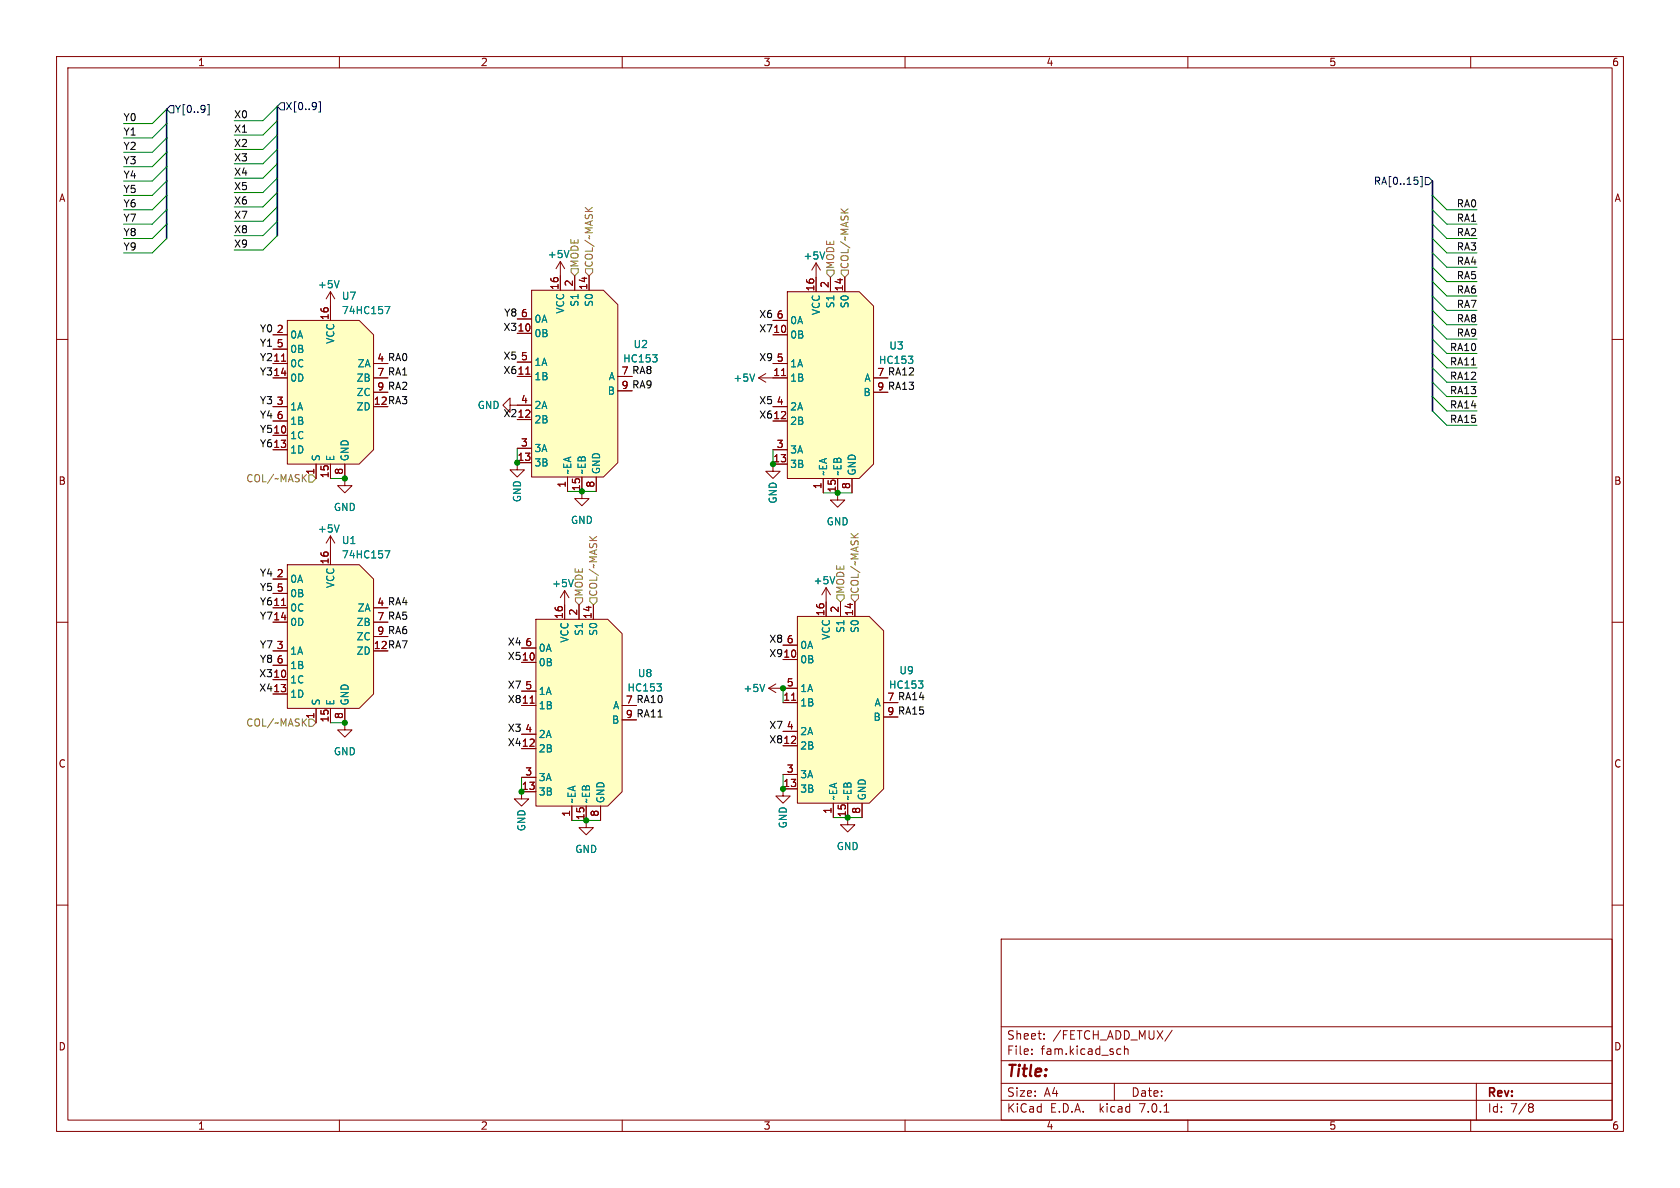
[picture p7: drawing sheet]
<svg xmlns="http://www.w3.org/2000/svg" width="297mm" height="210mm" viewBox="0 0 297 210" stroke-linecap="round" stroke-linejoin="round" font-family="sans-serif">
<g fill="none" stroke="#840000" stroke-width=".18">
<path d="M10 10h277v190h-277zM12 12h273v186h-273zM60 10v2M110 10v2M160 10v2M210 10v2M260 10v2M10 60h2M58.4 51.6v2.5M58.4 51.6l-.7 1.2M58.4 51.6l.8 1.2M285 60h2"/>
<path d="M90.2 71.6v-1.2l-1.3 1.2 1.3 1.3v-1.3h1.2M58.4 94.7l-.7 1.3M58.4 94.7v2.6M58.4 94.7l.8 1.3M102.9 86.9v1.2h1.2l-1.2 1.3-1.3-1.3h1.3M10 110h2M285 110h2M138.4 139.4v1.3h1.3l-1.3 1.3-1.2-1.3h1.2M10 160h2M285 160h2M177 166h108v32h-108zM60 198v2"/>
<path d="M110 198v2M160 198v2M177 194.5h108M177 191.5h108M177 187.5h108M177 181.5h108M182.4 186.3v.1M182.4 185.5v.1M184.6 183.6v.1M184.6 182.8v.1M197 191.5v3M197.7 185.4l.4 .1"/>
<path d="M198.1 186.3l-.4 .1M198.8 185.5l.2-.1 .4 .1v.9M198.8 184.9v1.5M205.8 196.6h.8M207.2 182.1l-1.3 2M210 198v2M260 198v2M261 191.5v6.5M270.5 195.1l.4 .1 .2 .2-.3 .3M270.5 195.7h.3M270.8 195.7l.2 .2 .1 .4-.2 .2-.4 .1"/>
</g>
<path d="M60 49.6l-.5 1.3M60 92.8l-.5 1.3" fill="none" stroke="#008484" stroke-width=".18"/>
<path d="M50.8 56.6h12.7l2.5 2.6v20.3l-2.5 2.5h-12.7z" fill="#ffffc2"/>
<g fill="none" stroke="#840000" stroke-width=".18">
<path d="M48.3 59.2h2.5M50.8 56.6h12.7l2.5 2.6v20.3l-2.5 2.5h-12.7zM58.4 54.1v2.5M48.3 77h2.5M48.3 64.3h2.5M48.3 79.5h2.5M48.3 66.8h2.5M48.3 71.9h2.5M48.3 61.7h2.5M48.3 74.4h2.5M49.8 63.9h.7M66 64.3h2.6"/>
<path d="M66 66.8h2.6M66 69.3h2.6M55.9 82v2.6M58.4 82v2.6M61 82v2.6"/>
</g>
<path d="M68.1 54.2h.8l-.5 1.3" fill="none" stroke="#008484" stroke-width=".18"/>
<path d="M94 51.3h12.7l2.5 2.5v28l-2.5 2.5h-12.7z" fill="#ffffc2"/>
<g fill="none" stroke="#840000" stroke-width=".18">
<path d="M91.4 58.9h2.6M91.4 56.4h2.6M94 51.3h12.7l2.5 2.5v28l-2.5 2.5h-12.7zM99.1 48.8v2.5M101.6 48.8v2.5M104.1 48.8v2.5M144.3 46.5l-.8 1.3M144.3 46.5v2.5M144.3 46.5l.7 1.3M91.4 66.5h2.6M91.4 74.2h2.6M91.4 79.2h2.6"/>
<path d="M91.4 71.6h2.6M91.4 64h2.6M93 66.1h.7M109.2 66.5h2.6M109.2 69.1h2.6M91.4 81.8h2.6M100.3 84.3v2.6M102.9 84.3v2.6M105.4 84.3v2.6M92.2 140v1.2h1.3l-1.3 1.3-1.3-1.3h1.3M103.6 145v1.3h1.3l-1.3 1.3-1.2-1.3h1.2"/>
</g>
<path d="M145.8 44.5l-.4 1.3" fill="none" stroke="#008484" stroke-width=".18"/>
<path d="M50.8 99.8h12.7l2.5 2.6v20.3l-2.5 2.5h-12.7z" fill="#ffffc2"/>
<g fill="none" stroke="#840000" stroke-width=".18">
<path d="M50.8 99.8h12.7l2.5 2.6v20.3l-2.5 2.5h-12.7zM58.4 97.3v2.5M136.7 82v1.3h1.2l-1.2 1.3-1.3-1.3h1.3M48.3 107.4h2.5M48.3 110h2.5M48.3 102.4h2.5M48.3 115.1h2.5M48.3 104.9h2.5M48.3 117.6h2.5M49.8 107h.7M66 107.4h2.6M66 110h2.6"/>
<path d="M66 112.5h2.6M99.8 104.4l-.7 1.3M99.8 104.4v2.5M99.8 104.4l.8 1.3M48.3 120.1h2.5M48.3 122.7h2.5M55.9 125.2v2.6M58.4 125.2v2.6M61 125.2v2.6M149.9 144.5v1.3h1.2l-1.2 1.3-1.3-1.3h1.3"/>
</g>
<path d="M68.1 97.4h.8l-.5 1.2M101.4 102.4l-.5 1.3" fill="none" stroke="#008484" stroke-width=".18"/>
<path d="M94.7 109.5h12.7l2.6 2.5v28l-2.6 2.5h-12.7z" fill="#ffffc2"/>
<g fill="none" stroke="#840000" stroke-width=".18">
<path d="M99.1 46.2l-.8 1.3M99.1 46.2v2.6M99.1 46.2l.7 1.3M91.4 81.8v1.3h1.3l-1.3 1.2-1.2-1.2h1.2M148.1 87.1v1.3h1.3l-1.3 1.3-1.3-1.3h1.3M92.2 117.1h2.5M92.2 114.6h2.5M94.7 109.5h12.7l2.6 2.5v28l-2.6 2.5h-12.7zM99.8 106.9v2.6M102.4 106.9v2.6M104.9 106.9v2.6M146 103.9l-.7 1.3"/>
<path d="M146 103.9v2.5M146 103.9l.8 1.3M92.2 124.7h2.5M92.2 132.3h2.5M92.2 140h2.5M92.2 137.4h2.5M92.2 129.8h2.5M92.2 122.2h2.5M93.7 124.3h.7M110 124.7h2.5M110 127.3h2.5M101.1 142.5v2.5"/>
<path d="M103.6 142.5v2.5M106.2 142.5v2.5"/>
</g>
<path d="M100.6 44.3l-.4 1.2M147.6 101.9l-.4 1.3" fill="none" stroke="#008484" stroke-width=".18"/>
<path d="M139.2 51.6h12.7l2.5 2.5v27.9l-2.5 2.6h-12.7z" fill="#ffffc2"/>
<g fill="none" stroke="#840000" stroke-width=".18">
<path d="M136.7 59.2h2.5M136.7 56.6h2.5M139.2 51.6h12.7l2.5 2.5v27.9l-2.5 2.6h-12.7zM144.3 49v2.6M146.8 49v2.6M149.4 49v2.6M136.7 66.8h2.5M136.7 74.4h2.5M136.7 79.5h2.5M136.7 71.9h2.5M136.7 64.3h2.5M138.2 66.4h.7"/>
<path d="M154.4 66.8h2.6M154.4 69.3h2.6M61 84.6v1.3h1.2l-1.2 1.2-1.3-1.2h1.3M136.7 82h2.5M145.5 84.6v2.5M148.1 84.6v2.5M150.6 84.6v2.5M61 127.8v1.2h1.2l-1.2 1.3-1.3-1.3h1.3"/>
</g>
<path d="M141 109h12.7l2.5 2.5v27.9l-2.5 2.6h-12.7z" fill="#ffffc2"/>
<g fill="none" stroke="#840000" stroke-width=".18">
<path d="M48.3 59.2h2.5M58.4 54.1v2.5M91.4 58.9h2.6M91.4 56.4h2.6M99.1 48.8v2.5M101.6 48.8v2.5M104.1 48.8v2.5M136.7 59.2h2.5M136.7 56.6h2.5M144.3 49v2.6M146.8 49v2.6M149.4 49v2.6"/>
<path d="M48.3 66.8h2.5M48.3 77h2.5M48.3 64.3h2.5M48.3 79.5h2.5M48.3 71.9h2.5M48.3 61.7h2.5M48.3 74.4h2.5M49.8 63.9h.7M66 66.8h2.6M66 64.3h2.6M66 69.3h2.6M91.4 66.5h2.6"/>
<path d="M91.4 74.2h2.6M91.4 79.2h2.6M91.4 71.6h2.6M91.4 64h2.6M93 66.1h.7M109.2 66.5h2.6M109.2 69.1h2.6M134.1 66.8l1.3 .8M134.1 66.8h5.1M135.4 66l-1.3 .8M136.7 64.3h2.5M136.7 79.5h2.5"/>
<path d="M136.7 71.9h2.5M136.7 74.4h2.5M138.2 66.4h.7M154.4 66.8h2.6M154.4 69.3h2.6M55.9 82v2.6M58.4 82v2.6M58.4 97.3v2.5M61 82v2.6M91.4 81.8h2.6M100.3 84.3v2.6M102.9 84.3v2.6"/>
<path d="M105.4 84.3v2.6M136.7 82h2.5M145.5 84.6v2.5M148.1 84.6v2.5M150.6 84.6v2.5M48.3 107.4h2.5M48.3 110h2.5M48.3 102.4h2.5M48.3 115.1h2.5M48.3 104.9h2.5M48.3 117.6h2.5M49.8 107h.7"/>
<path d="M66 107.4h2.6M66 110h2.6M66 112.5h2.6M92.2 117.1h2.5M92.2 114.6h2.5M99.8 106.9v2.6M102.4 106.9v2.6M104.9 106.9v2.6M138.4 116.6h2.6M138.4 114h2.6M141 109h12.7l2.5 2.5v27.9l-2.5 2.6h-12.7zM146 106.4v2.6"/>
<path d="M148.6 106.4v2.6M151.1 106.4v2.6M48.3 120.1h2.5M48.3 122.7h2.5M55.9 125.2v2.6M58.4 125.2v2.6M61 125.2v2.6M92.2 124.7h2.5M92.2 132.3h2.5M92.2 140h2.5M92.2 137.4h2.5M92.2 129.8h2.5"/>
<path d="M92.2 122.2h2.5M93.7 124.3h.7M110 124.7h2.5M110 127.3h2.5M135.9 121.7h5.1M135.9 121.7l1.3 .7M137.2 120.9l-1.3 .8M138.4 124.2h2.6M138.4 131.8h2.6M138.4 139.4h2.6M138.4 136.9h2.6M138.4 129.3h2.6"/>
<path d="M139.9 123.8h.8M156.2 124.2h2.5M156.2 126.7h2.5M101.1 142.5v2.5M103.6 142.5v2.5M106.2 142.5v2.5M147.3 142v2.5M149.9 142v2.5M152.4 142v2.5"/>
</g>
<path d="M60 49.6l-.5 1.3M68.1 54.2h.8l-.5 1.3M100.6 44.3l-.4 1.2M145.8 44.5l-.4 1.3M133.4 66.1l-.4 1.3M60 92.8l-.5 1.3M68.1 97.4h.8l-.5 1.2M101.4 102.4l-.5 1.3M147.6 101.9l-.4 1.3M135.2 121l-.4 1.3" fill="none" stroke="#008484" stroke-width=".18"/>
<path d="M101 47.5h1.2v.6l-.6 .7-.6-.7zM103.5 47.5h1.3v.6l-.7 .7-.6-.7zM146.2 47.8h1.2v.6l-.6 .6-.6-.6zM148.7 47.8h1.3v.6l-.6 .6-.7-.6zM54.6 83.9h.6l.7 .7-.7 .6h-.6zM101.7 105.7h1.3v.6l-.6 .6-.7-.6zM104.3 105.7h1.2v.6l-.6 .6-.6-.6zM148 105.2h1.2v.6l-.6 .6-.6-.6zM150.5 105.2h1.3v.6l-.7 .6-.6-.6zM54.6 127.1h.6l.7 .7-.7 .6h-.6z" fill="none" stroke="#848400" stroke-width=".18"/>
<path d="M30.1 18.7h.6v1.2h-.6l-.6-.6zM36.7 18.5h.3v1.8h-.3M49 18.8l.7-.6h.6v1.2h-.6zM56.3 18h.4v1.8h-.4M250.6 31.9v.6M251.1 31.2h.3v1.8h-.3M252 31.4h.6l.6 .6-.6 .6h-.6z" fill="none" stroke="#000084" stroke-width=".18"/>
<path d="M29.5 19.3v22.9M49 18.8v22.9M253.2 32v40.6" fill="none" stroke="#000084" stroke-width=".3"/>
<g fill="none" stroke="#008400" stroke-width=".18">
<path d="M29.5 19.3l-2.6 2.5h-5.1M49 18.8l-2.5 2.5h-5.1M29.5 32l-2.6 2.5h-5.1M29.5 21.8l-2.6 2.6h-5.1M29.5 34.5l-2.6 2.6h-5.1M29.5 39.6l-2.6 2.6h-5.1M29.5 37.1l-2.6 2.5h-5.1M29.5 29.5l-2.6 2.5h-5.1M29.5 24.4l-2.6 2.5h-5.1M29.5 26.9l-2.6 2.6h-5.1M49 21.3l-2.5 2.6h-5.1M49 31.5l-2.5 2.5h-5.1"/>
<path d="M49 23.9l-2.5 2.5h-5.1M49 26.4l-2.5 2.6h-5.1M49 36.6l-2.5 2.5h-5.1M49 39.1l-2.5 2.6h-5.1M49 34l-2.5 2.6h-5.1M49 29l-2.5 2.5h-5.1M253.2 34.5l2.6 2.6h5.3M253.2 39.6l2.6 2.6h5.3M253.2 37.1l2.6 2.5h5.3M29.5 42.2l-2.6 2.5h-5.1M49 41.7l-2.5 2.5h-5.1M253.2 44.7l2.6 2.5h5.3"/>
<path d="M253.2 42.2l2.6 2.5h5.3M253.2 52.3l2.6 2.6h5.3M253.2 47.2l2.6 2.6h5.3M253.2 49.8l2.6 2.5h5.3M253.2 54.9l2.6 2.5h5.3M253.2 57.4l2.6 2.5h5.3M253.2 59.9l2.6 2.6h5.3M91.4 79.2v2.6M136.7 79.5v2.5M253.2 72.6l2.6 2.6h5.3M253.2 70.1l2.6 2.5h5.3M253.2 67.6l2.6 2.5h5.3"/>
<path d="M253.2 62.5l2.6 2.5h5.3M253.2 65l2.6 2.6h5.3M58.4 84.6h2.6M100.3 86.9h5.1M145.5 87.1h5.1M58.4 127.8h2.6M92.2 137.4v2.6M138.4 121.7v2.5M138.4 136.9v2.5M101.1 145h5.1M147.3 144.5h5.1"/>
</g>
<g fill="#008400" stroke="#008400" stroke-width=".18">
<circle cx="61" cy="84.6" r=".46"/>
<circle cx="148.1" cy="87.1" r=".46"/>
<circle cx="102.9" cy="86.9" r=".46"/>
<circle cx="91.4" cy="81.8" r=".46"/>
<circle cx="92.2" cy="140" r=".46"/>
<circle cx="61" cy="127.8" r=".46"/>
<circle cx="103.6" cy="145" r=".46"/>
<circle cx="138.4" cy="139.4" r=".46"/>
<circle cx="149.9" cy="144.5" r=".46"/>
<circle cx="138.4" cy="121.7" r=".46"/>
<circle cx="136.7" cy="82" r=".46"/>
</g>
<text font-size="2.8" fill="#840000" x="178" y="190.8">Title:</text>
<g font-size="2.1" fill="#840000">
<text x="178" y="183.9">Sheet:</text>
<text x="186.2" y="183.9">/FETCH_ADD_MUX/</text>
<text x="178" y="186.6">File:</text>
<text x="184" y="186.6">fam.kicad_sch</text>
<text x="178" y="196.8">KiCad</text>
<text x="178" y="194">Size:</text>
<text x="184.6" y="194">A4</text>
<text x="185.7" y="196.8">E.D.A.</text>
<text x="194.4" y="196.8">kicad</text>
<text x="200" y="194">Date:</text>
<text x="201.5" y="196.8">7.0.1</text>
<text x="263" y="194.2">Rev:</text>
<text x="263" y="196.8">Id:</text>
<text x="267" y="196.8">7/8</text>
</g>
<g font-size="1.8" fill="#840000">
<text x="35" y="11.8">1</text>
<text x="85" y="11.8">2</text>
<text x="135" y="11.8">3</text>
<text x="185" y="11.8">4</text>
<text x="235" y="11.8">5</text>
<text x="285" y="11.8">6</text>
<text x="10.4" y="35.8">A</text>
<text x="285.4" y="35.8">A</text>
<text x="98.8" y="51.3" transform="rotate(-90 98.8 51.3)">16</text>
<text x="101.3" y="50.7" transform="rotate(-90 101.3 50.7)">2</text>
<text x="103.9" y="51.3" transform="rotate(-90 103.9 51.3)">14</text>
<text x="144" y="51.6" transform="rotate(-90 144 51.6)">16</text>
<text x="146.6" y="51" transform="rotate(-90 146.6 51)">2</text>
<text x="149.1" y="51.6" transform="rotate(-90 149.1 51.6)">14</text>
<text x="48.9" y="58.9">2</text>
<text x="58.2" y="56.6" transform="rotate(-90 58.2 56.6)">16</text>
<text x="91.4" y="58.7">10</text>
<text x="92" y="56.1">6</text>
<text x="136.6" y="58.9">10</text>
<text x="137.3" y="56.4">6</text>
<text x="48.3" y="64">11</text>
<text x="48.9" y="61.5">5</text>
<text x="66.6" y="64">4</text>
<text x="92" y="63.8">5</text>
<text x="137.3" y="64">5</text>
<text x="48.3" y="66.5">14</text>
<text x="48.9" y="71.6">3</text>
<text x="66" y="71.6">12 RA3</text>
<text x="66" y="71.6">12</text>
<text x="66.6" y="66.5">7</text>
<text x="66.6" y="69.1">9</text>
<text x="91.4" y="66.3">11</text>
<text x="92" y="71.4">4</text>
<text x="109.8" y="66.3">7</text>
<text x="109.8" y="68.8">9</text>
<text x="136.6" y="66.5">11</text>
<text x="137.3" y="71.6">4</text>
<text x="155" y="66.5">7</text>
<text x="155" y="69.1">9</text>
<text x="48.3" y="76.7">10</text>
<text x="48.9" y="74.2">6</text>
<text x="91.4" y="73.9">12</text>
<text x="136.6" y="74.2">12</text>
<text x="48.3" y="79.2">13</text>
<text x="55.6" y="84" transform="rotate(-90 55.6 84)">1</text>
<text x="60.7" y="84" transform="rotate(-90 60.7 84)">8</text>
<text x="91.4" y="81.5">13</text>
<text x="92" y="79">3</text>
<text x="136.6" y="81.8">13</text>
<text x="137.3" y="79.2">3</text>
<text x="10.3" y="85.8">B</text>
<text x="58.2" y="84.6" transform="rotate(-90 58.2 84.6)">15</text>
<text x="100.1" y="86.3" transform="rotate(-90 100.1 86.3)">1</text>
<text x="102.6" y="86.9" transform="rotate(-90 102.6 86.9)">15</text>
<text x="105.2" y="86.3" transform="rotate(-90 105.2 86.3)">8</text>
<text x="145.3" y="86.5" transform="rotate(-90 145.3 86.5)">1</text>
<text x="147.8" y="87.1" transform="rotate(-90 147.8 87.1)">15</text>
<text x="150.4" y="86.5" transform="rotate(-90 150.4 86.5)">8</text>
<text x="285.3" y="85.8">B</text>
<text x="58.2" y="99.8" transform="rotate(-90 58.2 99.8)">16</text>
<text x="48.3" y="107.2">11</text>
<text x="48.9" y="102.1">2</text>
<text x="48.9" y="104.6">5</text>
<text x="66.6" y="107.2">4</text>
<text x="48.3" y="109.7">14</text>
<text x="66.6" y="109.7">7</text>
<text x="66.6" y="112.3">9</text>
<text x="99.6" y="109.5" transform="rotate(-90 99.6 109.5)">16</text>
<text x="102.1" y="108.9" transform="rotate(-90 102.1 108.9)">2</text>
<text x="104.6" y="109.5" transform="rotate(-90 104.6 109.5)">14</text>
<text x="139" y="113.8">6</text>
<text x="145.8" y="109" transform="rotate(-90 145.8 109)">16</text>
<text x="148.3" y="108.4" transform="rotate(-90 148.3 108.4)">2</text>
<text x="150.9" y="109" transform="rotate(-90 150.9 109)">14</text>
<text x="48.3" y="119.9">10</text>
<text x="48.9" y="114.8">3</text>
<text x="48.9" y="117.3">6</text>
<text x="66" y="114.8">12 RA7</text>
<text x="66" y="114.8">12</text>
<text x="92.2" y="116.8">10</text>
<text x="92.8" y="114.3">6</text>
<text x="138.4" y="116.3">10</text>
<text x="48.3" y="122.4">13</text>
<text x="92.2" y="124.5">11</text>
<text x="92.8" y="121.9">5</text>
<text x="110.6" y="124.5">7</text>
<text x="138.4" y="124">11</text>
<text x="139" y="121.4">5</text>
<text x="156.8" y="124">7</text>
<text x="55.6" y="127.2" transform="rotate(-90 55.6 127.2)">1</text>
<text x="58.2" y="127.8" transform="rotate(-90 58.2 127.8)">15</text>
<text x="60.7" y="127.2" transform="rotate(-90 60.7 127.2)">8</text>
<text x="92.8" y="129.5">4</text>
<text x="110.6" y="127">9</text>
<text x="138.4" y="131.6">12</text>
<text x="139" y="129">4</text>
<text x="156.8" y="126.5">9</text>
<text x="10.3" y="135.8">C</text>
<text x="92.2" y="132.1">12</text>
<text x="92.8" y="137.2">3</text>
<text x="139" y="136.7">3</text>
<text x="285.3" y="135.8">C</text>
<text x="92.2" y="139.7">13</text>
<text x="138.4" y="139.2">13</text>
<text x="147.1" y="143.9" transform="rotate(-90 147.1 143.9)">1</text>
<text x="152.1" y="143.9" transform="rotate(-90 152.1 143.9)">8</text>
<text x="100.8" y="144.4" transform="rotate(-90 100.8 144.4)">1</text>
<text x="103.4" y="145" transform="rotate(-90 103.4 145)">15</text>
<text x="105.9" y="144.4" transform="rotate(-90 105.9 144.4)">8</text>
<text x="149.6" y="144.5" transform="rotate(-90 149.6 144.5)">15</text>
<text x="10.3" y="185.8">D</text>
<text x="285.3" y="185.8">D</text>
<text x="35" y="199.8">1</text>
<text x="85" y="199.8">2</text>
<text x="135" y="199.8">3</text>
<text x="185" y="199.8">4</text>
<text x="235" y="199.8">5</text>
<text x="285" y="199.8">6</text>
</g>
<g font-size="1.8">
<text x="21.8" y="21.5">Y0</text>
<text x="41.4" y="21">X0</text>
<text x="41.4" y="23.5">X1</text>
<text x="21.8" y="26.6">Y2</text>
<text x="21.8" y="24">Y1</text>
<text x="21.8" y="29.1">Y3</text>
<text x="41.4" y="26.1">X2</text>
<text x="41.4" y="28.6">X3</text>
<text x="21.8" y="34.2">Y5</text>
<text x="21.8" y="31.7">Y4</text>
<text x="41.4" y="31.1">X4</text>
<text x="41.4" y="33.7">X5</text>
<text x="21.8" y="39.3">Y7</text>
<text x="21.8" y="41.8">Y8</text>
<text x="21.8" y="36.7">Y6</text>
<text x="41.4" y="36.2">X6</text>
<text x="41.4" y="38.8">X7</text>
<text x="41.4" y="41.3">X8</text>
<text x="257.4" y="36.7">RA0</text>
<text x="257.4" y="39.3">RA1</text>
<text x="257.4" y="41.8">RA2</text>
<text x="21.8" y="44.4">Y9</text>
<text x="41.4" y="43.8">X9</text>
<text x="257.4" y="46.9">RA4</text>
<text x="257.4" y="44.4">RA3</text>
<text x="257.4" y="49.4">RA5</text>
<text x="257.4" y="52">RA6</text>
<text x="45.8" y="58.8">Y0</text>
<text x="88.9" y="58.6">X3</text>
<text x="89" y="56">Y8</text>
<text x="134.1" y="58.8">X7</text>
<text x="134.1" y="56.3">X6</text>
<text x="257.4" y="54.5">RA7</text>
<text x="257.4" y="57.1">RA8</text>
<text x="257.4" y="59.6">RA9</text>
<text x="45.8" y="61.4">Y1</text>
<text x="45.8" y="63.9">Y211</text>
<text x="66.6" y="64">4 RA0</text>
<text x="88.9" y="63.7">X5</text>
<text x="134.1" y="63.9">X9</text>
<text x="256.2" y="62.1">RA10</text>
<text x="256.2" y="64.7">RA11</text>
<text x="45.8" y="66.5">Y314</text>
<text x="45.8" y="71.5">Y3</text>
<text x="66.6" y="66.5">7 RA1</text>
<text x="66.6" y="69.1">9 RA2</text>
<text x="88.9" y="66.2">X6</text>
<text x="109.8" y="66.3">7 RA8</text>
<text x="109.8" y="68.8">9 RA9</text>
<text x="134.1" y="71.5">X5</text>
<text x="155" y="66.5">7 RA12</text>
<text x="155" y="69.1">9 RA13</text>
<text x="256.2" y="67.2">RA12</text>
<text x="256.2" y="69.8">RA13</text>
<text x="45.8" y="76.6">Y510</text>
<text x="45.8" y="74.1">Y4</text>
<text x="88.9" y="73.8">X2</text>
<text x="134.1" y="74.1">X6</text>
<text x="256.2" y="72.3">RA14</text>
<text x="256.2" y="74.8">RA15</text>
<text x="45.8" y="79.2">Y613</text>
<text x="45.8" y="102">Y4</text>
<text x="45.8" y="107.1">Y611</text>
<text x="45.8" y="104.6">Y5</text>
<text x="66.6" y="107.2">4 RA4</text>
<text x="45.8" y="109.6">Y714</text>
<text x="66.6" y="109.7">7 RA5</text>
<text x="66.6" y="112.3">9 RA6</text>
<text x="135.9" y="113.7">X8</text>
<text x="45.7" y="119.8">X3</text>
<text x="45.8" y="114.7">Y7</text>
<text x="45.8" y="117.3">Y8</text>
<text x="89.7" y="114.2">X4</text>
<text x="89.7" y="116.7">X5</text>
<text x="135.9" y="116.2">X9</text>
<text x="45.7" y="122.3">X4</text>
<text x="89.7" y="124.4">X8</text>
<text x="89.7" y="121.8">X7</text>
<text x="110.6" y="124.5">7 RA10</text>
<text x="156.8" y="124">7 RA14</text>
<text x="89.7" y="132">X4</text>
<text x="89.7" y="129.4">X3</text>
<text x="110.6" y="127">9 RA11</text>
<text x="135.9" y="128.9">X7</text>
<text x="135.9" y="131.5">X8</text>
<text x="156.8" y="126.5">9 RA15</text>
</g>
<g font-size="1.8" fill="#000084">
<text x="30.9" y="20.1">Y[0..9]</text>
<text x="50.5" y="19.6">X[0..9]</text>
<text x="242.8" y="32.8">RA[0..15]</text>
</g>
<g font-size="1.8" fill="#008484">
<text x="96.8" y="45.8">+5V</text>
<text x="142" y="46">+5V</text>
<text x="56.1" y="51.1">+5V</text>
<text x="60.4" y="53.1">U7</text>
<text x="60.4" y="55.7">74HC157</text>
<text x="94.5" y="59.8">0B</text>
<text x="94.5" y="57.2">0A</text>
<text x="99.9" y="55.6" transform="rotate(-90 99.9 55.6)">VCC</text>
<text x="102.4" y="54.4" transform="rotate(-90 102.4 54.4)">S1</text>
<text x="105" y="54.4" transform="rotate(-90 105 54.4)">S0</text>
<text x="139.7" y="57.5">0A</text>
<text x="145.1" y="55.8" transform="rotate(-90 145.1 55.8)">VCC</text>
<text x="147.6" y="54.6" transform="rotate(-90 147.6 54.6)">S1</text>
<text x="150.2" y="54.6" transform="rotate(-90 150.2 54.6)">S0</text>
<text x="51.3" y="65.1">0C</text>
<text x="51.3" y="60">0A</text>
<text x="51.3" y="62.5">0B</text>
<text x="59.2" y="60.9" transform="rotate(-90 59.2 60.9)">VCC</text>
<text x="63.1" y="65.1">ZA</text>
<text x="94.5" y="64.8">1A</text>
<text x="110.1" y="64.2">HC153</text>
<text x="112" y="61.7">U2</text>
<text x="139.7" y="60">0B</text>
<text x="139.7" y="65.1">1A</text>
<text x="155.3" y="64.5">HC153</text>
<text x="157.2" y="61.9">U3</text>
<text x="51.3" y="67.6">0D</text>
<text x="62.9" y="67.6">ZB</text>
<text x="62.9" y="70.2">ZC</text>
<text x="94.5" y="67.4">1B</text>
<text x="107.3" y="69.9">B</text>
<text x="107.5" y="67.4">A</text>
<text x="129.6" y="67.6">+5V</text>
<text x="139.7" y="67.6">1B</text>
<text x="152.5" y="70.2">B</text>
<text x="152.7" y="67.6">A</text>
<text x="51.3" y="77.8">1C</text>
<text x="51.3" y="72.7">1A</text>
<text x="51.3" y="75.2">1B</text>
<text x="62.9" y="72.7">ZD</text>
<text x="84.4" y="72.5">GND</text>
<text x="94.5" y="75">2B</text>
<text x="94.5" y="72.5">2A</text>
<text x="139.7" y="75.2">2B</text>
<text x="139.7" y="72.7">2A</text>
<text x="51.3" y="80.3">1D</text>
<text x="56.7" y="81.5" transform="rotate(-90 56.7 81.5)">S</text>
<text x="59.2" y="81.5" transform="rotate(-90 59.2 81.5)">E</text>
<text x="61.8" y="81.5" transform="rotate(-90 61.8 81.5)">GND</text>
<text x="94.5" y="82.6">3B</text>
<text x="94.5" y="80.1">3A</text>
<text x="101.2" y="83.8" transform="rotate(-90 101.2 83.8)">~EA</text>
<text x="103.7" y="83.8" transform="rotate(-90 103.7 83.8)">~EB</text>
<text x="106.2" y="83.8" transform="rotate(-90 106.2 83.8)">GND</text>
<text x="139.7" y="82.9">3B</text>
<text x="139.7" y="80.3">3A</text>
<text x="92.3" y="88.8" transform="rotate(-90 92.3 88.8)">GND</text>
<text x="137.5" y="89.1" transform="rotate(-90 137.5 89.1)">GND</text>
<text x="146.4" y="84.1" transform="rotate(-90 146.4 84.1)">~EA</text>
<text x="148.9" y="84.1" transform="rotate(-90 148.9 84.1)">~EB</text>
<text x="151.4" y="84.1" transform="rotate(-90 151.4 84.1)">GND</text>
<text x="56.1" y="94.3">+5V</text>
<text x="59" y="90.5">GND</text>
<text x="100.9" y="92.8">GND</text>
<text x="146.1" y="93">GND</text>
<text x="60.4" y="96.3">U1</text>
<text x="60.4" y="98.9">74HC157</text>
<text x="51.3" y="103.2">0A</text>
<text x="51.3" y="105.7">0B</text>
<text x="59.2" y="104.1" transform="rotate(-90 59.2 104.1)">VCC</text>
<text x="97.5" y="103.9">+5V</text>
<text x="143.8" y="103.4">+5V</text>
<text x="51.3" y="108.3">0C</text>
<text x="51.3" y="110.8">0D</text>
<text x="62.9" y="110.8">ZB</text>
<text x="62.9" y="113.3">ZC</text>
<text x="63.1" y="108.3">ZA</text>
<text x="100.6" y="113.7" transform="rotate(-90 100.6 113.7)">VCC</text>
<text x="103.2" y="112.5" transform="rotate(-90 103.2 112.5)">S1</text>
<text x="105.7" y="112.5" transform="rotate(-90 105.7 112.5)">S0</text>
<text x="146.9" y="113.2" transform="rotate(-90 146.9 113.2)">VCC</text>
<text x="149.4" y="112" transform="rotate(-90 149.4 112)">S1</text>
<text x="152" y="112" transform="rotate(-90 152 112)">S0</text>
<text x="51.3" y="115.9">1A</text>
<text x="51.3" y="118.4">1B</text>
<text x="62.9" y="115.9">ZD</text>
<text x="95.2" y="117.9">0B</text>
<text x="95.2" y="115.4">0A</text>
<text x="112.7" y="119.8">U8</text>
<text x="141.5" y="117.4">0B</text>
<text x="141.5" y="114.9">0A</text>
<text x="158.9" y="119.3">U9</text>
<text x="51.3" y="121">1C</text>
<text x="51.3" y="123.5">1D</text>
<text x="56.7" y="124.7" transform="rotate(-90 56.7 124.7)">S</text>
<text x="59.2" y="124.7" transform="rotate(-90 59.2 124.7)">E</text>
<text x="61.8" y="124.7" transform="rotate(-90 61.8 124.7)">GND</text>
<text x="95.2" y="125.5">1B</text>
<text x="95.2" y="123">1A</text>
<text x="108.3" y="125.5">A</text>
<text x="110.9" y="122.4">HC153</text>
<text x="131.4" y="122.5">+5V</text>
<text x="141.5" y="125">1B</text>
<text x="141.5" y="122.5">1A</text>
<text x="154.5" y="125">A</text>
<text x="157.1" y="121.9">HC153</text>
<text x="95.2" y="130.6">2A</text>
<text x="108.1" y="128.1">B</text>
<text x="141.5" y="130.1">2A</text>
<text x="154.3" y="127.6">B</text>
<text x="59" y="133.7">GND</text>
<text x="95.2" y="133.2">2B</text>
<text x="141.5" y="132.7">2B</text>
<text x="141.5" y="137.7">3A</text>
<text x="95.2" y="140.8">3B</text>
<text x="95.2" y="138.2">3A</text>
<text x="101.9" y="142" transform="rotate(-90 101.9 142)">~EA</text>
<text x="104.5" y="142" transform="rotate(-90 104.5 142)">~EB</text>
<text x="107" y="142" transform="rotate(-90 107 142)">GND</text>
<text x="141.5" y="140.3">3B</text>
<text x="148.1" y="141.5" transform="rotate(-90 148.1 141.5)">~EA</text>
<text x="150.7" y="141.5" transform="rotate(-90 150.7 141.5)">~EB</text>
<text x="153.2" y="141.5" transform="rotate(-90 153.2 141.5)">GND</text>
<text x="93" y="147" transform="rotate(-90 93 147)">GND</text>
<text x="139.3" y="146.5" transform="rotate(-90 139.3 146.5)">GND</text>
<text x="101.6" y="150.9">GND</text>
<text x="147.9" y="150.4">GND</text>
</g>
<g font-size="1.8" fill="#848400">
<text x="102.4" y="47.3" transform="rotate(-90 102.4 47.3)">MODE</text>
<text x="105" y="47.3" transform="rotate(-90 105 47.3)">COL/~MASK</text>
<text x="147.6" y="47.6" transform="rotate(-90 147.6 47.6)">MODE</text>
<text x="150.2" y="47.6" transform="rotate(-90 150.2 47.6)">COL/~MASK</text>
<text x="43.4" y="85.4">COL/~MASK</text>
<text x="103.2" y="105.5" transform="rotate(-90 103.2 105.5)">MODE</text>
<text x="105.7" y="105.5" transform="rotate(-90 105.7 105.5)">COL/~MASK</text>
<text x="149.4" y="105" transform="rotate(-90 149.4 105)">MODE</text>
<text x="152" y="105" transform="rotate(-90 152 105)">COL/~MASK</text>
<text x="43.4" y="128.6">COL/~MASK</text>
</g>
</svg>
